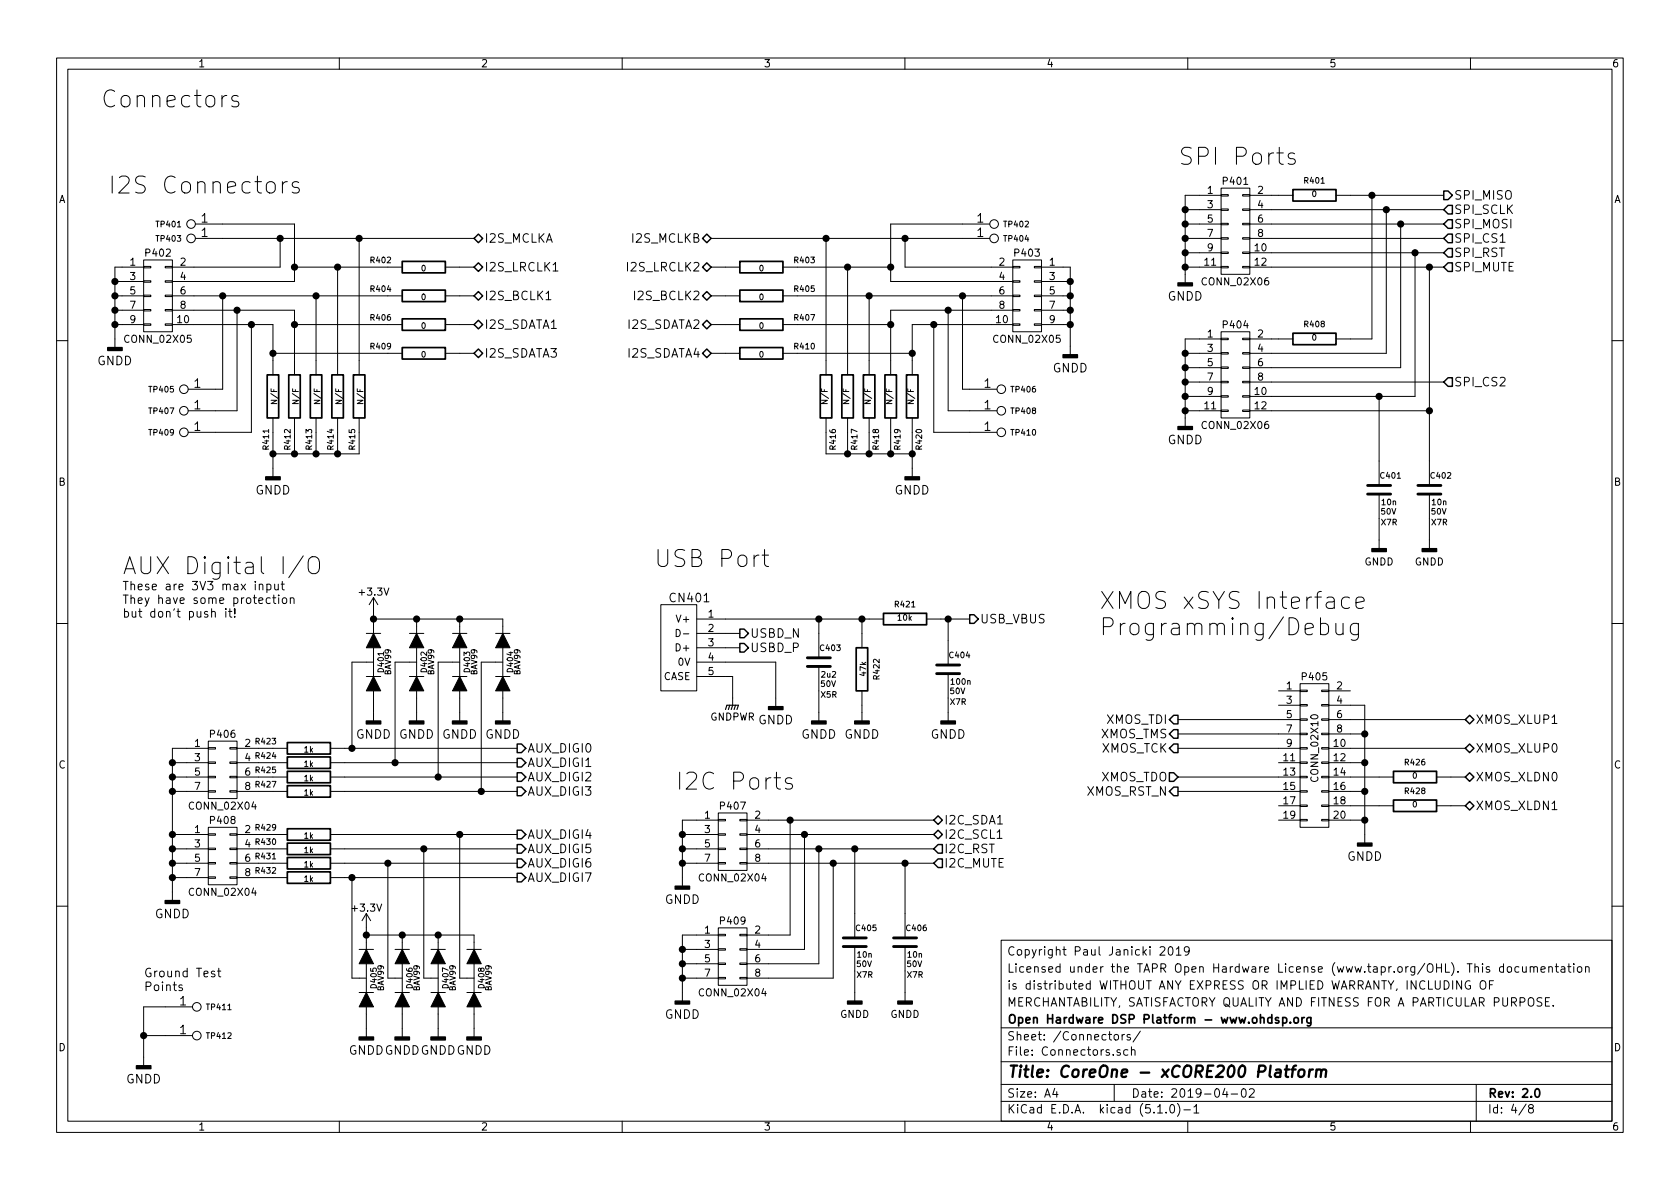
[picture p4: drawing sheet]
<svg xmlns="http://www.w3.org/2000/svg" width="297mm" height="210mm" viewBox="0 0 297 210" stroke-linecap="round" stroke-linejoin="round" font-family="sans-serif">
<g fill="none" stroke="#000" stroke-width=".18">
<path d="M10 10.3h277v189.9h-277zM12 12.2h273v186.1h-273zM42.1 17l-.3-.1h-.4l-.3 .1-.1 .3 .1 .4 1 .3 .1 .3-.1 .4-.3 .2h-.6l-.2-.2M60 10.3v1.9M110 10.3v1.9M160 10.3v1.9M210 10.3v1.9M260 10.3v1.9M34.5 39.6h17.6v10.2h-21.6M49.9 32.1v2M50.8 32.1a.77 .77 0 0 0-.9 .6M52.8 32.3a.7 .7 0 0 0-1.1 .3l.1 .4 1 .3 .1 .2-.1 .5-.3 .1h-.6l-.2-.1"/>
<path d="M175 39.6h-17.5v10.2h21.6M209.5 39.6h6.4M209.5 37.1h6.4M215.9 39.5h1.3v.2h-1.3zM215.9 37h1.3v.2h-1.3zM215.9 34.4h1.3v.3h-1.3zM215.9 33.3h5.1v15.2h-5.1zM215.9 34.5h-6.4v15.5M219.7 39.5h1.3v.2h-1.3zM219.7 37h1.3v.2h-1.3zM219.7 34.4h1.3v.3h-1.3zM221 39.6h34.3"/>
<path d="M221 34.5h7.6M221 37.1h34.3M228.9 27.2a.7 .7 0 0 0-1.1 .3l.1 .4 1 .3 .1 .3-.1 .4-.3 .2h-.6l-.2-.2M236.2 34.5h19.1M242.6 34.5v25.4h-6.4M245.1 37.1v25.4h-24.1M247.6 39.6v25.4h-26.6M20.3 52.3h5.1M20.3 57.4h5.1M20.3 49.8h5.1M20.3 54.9h5.1M25.4 57.3h1.3v.2h-1.3z"/>
<path d="M25.4 54.7h1.3v.3h-1.3zM25.4 52.2h1.3v.2h-1.3zM25.4 49.7h1.3v.2h-1.3zM25.4 47.1h1.3v.3h-1.3zM25.4 46h5.1v12.7h-5.1zM25.4 47.2h-5.1v14.3M29.2 57.3h1.3v.2h-1.3zM29.2 54.7h1.3v.3h-1.3zM29.2 52.2h1.3v.2h-1.3zM29.2 49.7h1.3v.2h-1.3zM29.2 47.1h1.3v.3h-1.3zM30.5 52.3h40.6"/>
<path d="M30.5 57.4h17.8v8.9M30.5 54.9h21.6v11.4M34.5 42.2h49.3M39.4 52.3v16.5h-6.1M41.9 54.9v17.7h-8.6M44.4 57.4v19h-11.1M49.5 42.2v5h-19M52.1 47.2h19M52.1 57.4h19M55.9 52.3v14M59.7 47.2v19.1M63.5 42.2v24.1"/>
<path d="M78.7 47.2h5.1M78.7 52.3h5.1M78.7 57.4h5.1M96.5 53h.9M97.8 47.9h.9M125.7 47.2h5.1M125.7 42.2h49.3M125.7 52.3h5.1M125.7 57.4h5.1M138.4 47.2h19.1M138.4 52.3h40.7M138.4 57.4h19.1"/>
<path d="M146 42.2v24.1M149.9 47.2v19.1M153.7 52.3v14M160 42.2v5h19.1M165.1 57.4v19h11.2M167.6 54.9v17.7h8.7M170.2 52.3v16.5h6.1M179.1 46h5v12.7h-5zM179.1 57.3h1.2v.2h-1.2zM179.1 54.7h1.2v.3h-1.2zM179.1 52.2h1.2v.2h-1.2zM179.1 49.7h1.2v.2h-1.2z"/>
<path d="M179.1 47.1h1.2v.3h-1.2zM179.1 57.4h-17.8v8.9M179.1 54.9h-21.6v11.4M182.9 57.3h1.2v.2h-1.2zM182.9 54.7h1.2v.3h-1.2zM182.9 52.2h1.2v.2h-1.2zM182.9 49.7h1.2v.2h-1.2zM182.9 47.1h1.2v.3h-1.2zM184.1 47.2h5.1v15.5M184.1 52.3h5.1M184.1 57.4h5.1M184.1 49.8h5.1"/>
<path d="M184.1 54.9h5.1M209.5 44.7h6.4M209.5 47.2h6.4M209.5 42.2h6.4M215.9 47.1h1.3v.3h-1.3zM215.9 44.6h1.3v.2h-1.3zM215.9 42h1.3v.3h-1.3zM215.9 59.8h1.3v.3h-1.3zM215.9 58.7h5.1v15.2h-5.1zM215.9 59.9h-6.4v15.5M219.7 47.1h1.3v.3h-1.3zM219.7 44.6h1.3v.2h-1.3z"/>
<path d="M219.7 42h1.3v.3h-1.3zM219.7 59.8h1.3v.3h-1.3zM221 44.7h34.3M221 47.2h34.3M221 42.2h34.3M221 59.9h7.6M250.2 44.7v25.4h-29.2M252.7 47.2v38.6M265.3 42.8h.8M10 60.2h2M48.3 73.9v10.4M48.3 62.5h22.8"/>
<path d="M52.1 73.9v6.4M55.9 73.9v6.4M59.7 73.9v6.4M63.5 73.9v6.4h-15.2M78.7 62.5h5.1M125.7 62.5h5.1M138.4 62.5h22.9M146 73.9v6.4h15.3M149.9 73.9v6.4M153.7 73.9v6.4M157.5 73.9v6.4M161.3 73.9v10.4"/>
<path d="M209.5 72.6h6.4M209.5 62.5h6.4M209.5 70.1h6.4M209.5 65h6.4M209.5 67.6h6.4M215.9 72.5h1.3v.3h-1.3zM215.9 70h1.3v.2h-1.3zM215.9 67.4h1.3v.3h-1.3zM215.9 64.9h1.3v.2h-1.3zM215.9 62.4h1.3v.2h-1.3zM219.7 72.5h1.3v.3h-1.3zM219.7 70h1.3v.2h-1.3z"/>
<path d="M219.7 67.4h1.3v.3h-1.3zM219.7 64.9h1.3v.2h-1.3zM219.7 62.4h1.3v.2h-1.3zM221 72.6h31.7M221 67.6h34.3M243.8 70.1v15.7M285 60.2h2M53.6 98.3l-2.5 3.9M54.6 98.9a1.02 1.02 0 0 1 1.2-.5 1.02 1.02 0 0 1 .7 1v1.1a1 1 0 0 1-1 1 1 1 0 0 1-1-1zM134.7 98.2h1.2M135.2 97.2v2.5l.1 .3 .6 .2M243.8 87.4v9.6"/>
<path d="M252.7 87.4v9.6M10 110.3h2M37.4 108.3l.1-.1a.36 .36 0 0 1 .6 .2v.7M37.4 107.6v1.5M39.9 108.1v1M40.4 108.1h.6M40.6 107.6v1.3l.4 .2M41.5 109v.1M41.5 107.6v1M45.8 103.4l.3-.1 .3 .1 .1 .9M45.8 103.3v1M47.2 103.4a.48 .48 0 0 1 .7 0v.8a.48 .48 0 0 1-.7 0"/>
<path d="M47.2 103.3v1.5M47.8 105.8l-.5-.1-.2 .3 .1 .6h.6M48.2 105.7h.6M48.4 105.2v1.3l.4 .2M48.6 103.3v.9l.4 .1 .2-.1M49.2 103.3v1M49.3 105.2v.2M49.3 105.7v1M49.9 102.8v1.3l.4 .2M50 105.9l.2-.2 .4 .2 .1 .5-.3 .3-.4-.1zM51.3 105.9l.1-.1a.36 .36 0 0 1 .6 .1v.8M51.3 105.7v1"/>
<path d="M64.8 112h2.5M64.8 119.6h2.5M66 109.5h22.9v2.5M66 117.1h-3.8v15.2M66 105.7v6.3M66 114.5v5.1M66 105.7l-.7 1.2M66 105.7l.8 1.2M72.4 112h2.5M72.4 119.6h2.5M73.7 117.1h-3.9v17.8M73.7 109.5v2.5"/>
<path d="M73.7 114.5v5.1M80 112h2.5M80 119.6h2.5M81.3 117.1h-3.8v20.3M81.3 109.5v2.5M81.3 114.5v5.1M87.6 112h2.6M87.6 119.6h2.6M88.9 117.1h-3.8v22.8M88.9 114.5v5.1M116.8 106.9h6.4v15.3h-6.4zM119.6 111.3a.64 .64 0 0 1 .7 .6 .64 .64 0 0 1-.7 .7z"/>
<path d="M120.8 112.1h1M123.2 117.1h14v7.9M123.2 109.5h33M123.2 112h7.6M123.2 114.5h7.6M123.2 119.6h6.3v5.1M144.8 109.5v6.8M144.8 117.9v9.6M152.4 109.5v5M163.8 109.5h7.6M167.6 109.5v8.1M167.6 119.1v8.4"/>
<path d="M233.5 110.4l.3-.2h.5l.5 .3 .1 .3v.9l-.1 .3-.5 .2h-.5l-.3-.1M236.2 110.2v1.6l.1 .3a.77 .77 0 0 0 1.2-.1M237.5 110.2v2M238.6 105.7l-.3-.1h-.5l-.3 .1-.3 .5v.8l.3 .4 .3 .2h.5l.3-.2M239.8 106.6l1.4-.3-.2-.6-.2-.1h-.6l-.3 .1-.1 .3v1.2l.1 .2 .3 .2h.6l.2-.2M240.2 110.2v2.5a.8 .8 0 0 1-1.3 .4M240.2 110.4l-.3-.2h-.6l-.3 .2-.2 .4v.9l.2 .4 .3 .1h.6l.3-.1M285 110.3h2M30.5 134.9h6.3M30.5 137.4h6.3M30.5 139.9h6.3M36.8 139.8h1.3v.3h-1.3z"/>
<path d="M36.8 137.3h1.3v.2h-1.3zM36.8 134.7h1.3v.3h-1.3zM36.8 132.2h1.3v.3h-1.3zM36.8 131.1h5.1v10.1h-5.1zM36.8 132.3h-6.3v27M40.6 139.8h1.3v.3h-1.3zM40.6 137.3h1.3v.2h-1.3zM40.6 134.7h1.3v.3h-1.3zM40.6 132.2h1.3v.3h-1.3zM41.9 132.3h8.9M41.9 134.9h8.9M41.9 137.4h8.9"/>
<path d="M41.9 139.9h8.9M58.4 132.3h33M58.4 134.9h33M58.4 137.4h33M58.4 139.9h33M66 122.2v5.3M73.7 122.2v5.3M81.3 122.2v5.3M88.9 122.2v5.3M140 137.7a.7 .7 0 0 0-1.1 .3l.1 .4 1 .3 .1 .3-.1 .4-.3 .1h-.6l-.2-.1M152.4 122.2v5.3M208.3 132.3h21.6"/>
<path d="M208.3 137.4h21.6M208.3 139.9h21.6M208.3 127.2h21.6M208.3 129.8h21.6M226.1 134.9h3.8M226.1 122.2h3.8M226.1 124.7h3.8M229.9 139.8h1.2v.3h-1.2zM229.9 137.3h1.2v.2h-1.2zM229.9 134.7h1.2v.3h-1.2zM229.9 132.2h1.2v.3h-1.2zM229.9 129.7h1.2v.2h-1.2z"/>
<path d="M229.9 127.1h1.2v.3h-1.2zM229.9 124.6h1.2v.2h-1.2zM229.9 122h1.2v.3h-1.2zM229.9 120.9h5v25.4h-5zM233.7 139.8h1.2v.3h-1.2zM233.7 137.3h1.2v.2h-1.2zM233.7 134.7h1.2v.3h-1.2zM233.7 132.2h1.2v.3h-1.2zM233.7 129.7h1.2v.2h-1.2zM233.7 127.1h1.2v.3h-1.2zM233.7 124.6h1.2v.2h-1.2zM233.7 122h1.2v.3h-1.2z"/>
<path d="M234.9 124.7h6.4v24.4M234.9 132.3h24.2M234.9 134.9h6.4M234.9 137.4h11.5M234.9 139.9h6.4M234.9 122.2h3.9M234.9 127.2h24.2M234.9 129.8h6.4M254 137.4h5.1M30.5 147.6h6.3M30.5 150.1h6.3M30.5 152.6h6.3"/>
<path d="M30.5 155.2h6.3M36.8 155.1h1.3v.2h-1.3zM36.8 152.5h1.3v.3h-1.3zM36.8 150h1.3v.2h-1.3zM36.8 147.4h1.3v.3h-1.3zM36.8 146.3h5.1v10.2h-5.1zM40.6 155.1h1.3v.2h-1.3zM40.6 152.5h1.3v.3h-1.3zM40.6 150h1.3v.2h-1.3zM40.6 147.4h1.3v.3h-1.3zM41.9 147.6h8.9M41.9 150.1h8.9"/>
<path d="M41.9 152.6h8.9M41.9 155.2h8.9M58.4 147.6h33M58.4 150.1h33M58.4 152.6h33M58.4 155.2h33M62.2 155.2v17.8h2.6M68.6 152.6v20.4h2.5M74.9 150.1v22.9h2.6M81.3 147.6v25.4h2.5M120.6 147.6h6.4M120.6 150.1h6.4"/>
<path d="M120.6 152.6h6.4M127 152.5h1.3v.3h-1.3zM127 150h1.3v.2h-1.3zM127 147.4h1.3v.3h-1.3zM127 144.9h1.3v.3h-1.3zM127 143.8h5.1v10.1h-5.1zM127 145h-6.4v11.7M130.8 152.5h1.3v.3h-1.3zM130.8 150h1.3v.2h-1.3zM130.8 147.4h1.3v.3h-1.3zM130.8 144.9h1.3v.3h-1.3zM132.1 147.6h33"/>
<path d="M132.1 150.1h33M132.1 145h33M132.1 152.6h33M139.7 145v20.3h-7.6M142.2 147.6v20.3h-10.1M144.8 150.1v20.3h-12.7M147.3 152.6v20.4h-15.2M151.1 150.1v15.8M160 152.6v13.3M176.3 148.3h.9M176.4 145.7h.8M226.1 142.5h3.8"/>
<path d="M226.1 145h3.8M229.9 144.9h1.2v.3h-1.2zM229.9 142.4h1.2v.2h-1.2zM233.7 144.9h1.2v.3h-1.2zM233.7 142.4h1.2v.2h-1.2zM234.9 142.5h11.5M234.9 145h6.4M254 142.5h5.1M10 160.2h2M32.2 174.2h-.3l-.3 .2 .1 .2 .5 .1v.4h-.6M34 178h-8.6v10.5M37.9 171.8a.37 .37 0 0 0-.5 .1v.3l.6 .2-.2 .3h-.4"/>
<path d="M38.5 171.7h.5M38.7 171.2v1.3v.2h.3M63.5 175.5h2.5M63.5 167.9h2.5M64.8 161.5v6.4M64.8 170.4v5.1M64.8 178v5.4M64.8 165.3h19v2.6M64.8 161.5l-.8 1.3M64.8 161.5l.7 1.3M69.8 175.5h2.6M69.8 167.9h2.6"/>
<path d="M71.1 165.3v2.6M71.1 170.4v5.1M71.1 178v5.4M76.2 175.5h2.5M76.2 167.9h2.5M77.5 165.3v2.6M77.5 170.4v5.1M77.5 178v5.4M82.5 175.5h2.6M82.5 167.9h2.6M83.8 170.4v5.1M83.8 178v5.4"/>
<path d="M120.6 167.9h6.4M120.6 173h6.4M120.6 170.4h6.4M127 172.8h1.3v.3h-1.3zM127 170.3h1.3v.3h-1.3zM127 167.8h1.3v.2h-1.3zM127 165.2h1.3v.3h-1.3zM127 164.1h5.1v10.1h-5.1zM127 165.3h-6.4v11.7M130.8 172.8h1.3v.3h-1.3zM130.8 170.3h1.3v.3h-1.3zM130.8 167.8h1.3v.2h-1.3z"/>
<path d="M130.8 165.2h1.3v.3h-1.3zM151.1 167.4v9.6M160 167.4v9.6M177 166.3h108v32h-108zM205.1 167.6l.2-.2h.4l.3 .4-.9 1.1h.9M206.7 167.6l.3-.2a.94 .94 0 0 1 0 1.5l-.4-.3v-.6zM208 167.8l.4-.4v1.5M208 168.9h.8M210.3 168l-.3 .3h-.3l-.3-.3v-.3l.1-.2 .5-.1 .2 .2a1.13 1.13 0 0 1-.2 1.2l-.5 .1M258.4 173.4v1.5l-.8-1.5v1.5M259.9 173.5a.7 .7 0 0 0-.9 .7 .7 .7 0 0 0 .9 .6l.1-.5h-.3M261.8 173.7l.3-.3a.53 .53 0 0 1 .6 .5v.5a.51 .51 0 0 1-.8 .4 1.05 1.05 0 0 1-.1-1.1z"/>
<path d="M263.3 174.1h.6M264.1 173.4h-.8v1.5M265.8 171l-.4-.1-.3 .3 .1 .6 .2 .1h.4M265.8 170.4v1.5M266.5 171.1l.3-.2 .4 .2v.7l-.2 .1-.5-.1zM268.6 171l-.5-.1-.3 .3 .2 .7h.6M269.2 170.9v.8a.39 .39 0 0 0 .6 .1M269.8 170.9v1M270.6 171.1v-.1a.37 .37 0 0 1 .6 .1v.8M270.6 170.9v1M271.2 171.1l.2-.2 .4 .1v.9M272.5 171.4l.7-.1-.1-.3-.4-.1-.2 .2v.8h.6"/>
<path d="M272.6 176.5l-.5-.1-.3 .3v.3l.7 .4v.4a.62 .62 0 0 1-.7 0M273.3 177.1h.5M273.8 171.1l.2-.2 .4 .1 .1 .9M273.8 170.9v1M274 176.4h-.7v1.5h.7M274.6 177.8v.1M275 170.9h.5M275.2 170.4v1.3l.3 .2M276 171h.6l.1 .9M276.7 171.3l-.5 .1-.2 .2 .2 .3h.5M277.2 170.9h.5M277.4 170.4v1.3l.3 .2"/>
<path d="M278.3 170.4v.2M278.3 170.9v1M279 171.1l.2-.2 .4 .2 .1 .5-.1 .3h-.4l-.2-.1zM280.3 171.1l.1-.1a.37 .37 0 0 1 .6 .1v.8M280.3 170.9v1M285 160.2h2M25.4 183.1h8.6M60 198.3v1.9M110 198.3v1.9M160 198.3v1.9M177 194.8h108M177 191.8h108"/>
<path d="M177 187.8h108M177 181.8h108M186.5 192.5l-.4 1h1M186.8 193v1M197 191.8v3M197.1 183.1l.2-.2 .4 .2v.7l-.2 .1-.4-.1zM198 185.7l-.3-.1-.2 .2 .1 .2 .4 .2v.3h-.5M198.4 182.9v1M198.8 182.9l-.4 .3M199.4 185.7l-.4-.1-.3 .3 .1 .6 .2 .1 .4-.1M199.8 183l-.3-.1-.2 .2v.3l.5 .1v.3h-.5M200.1 185.7l.2-.1 .3 .1 .1 .9"/>
<path d="M200.1 185.1v1.5M201.6 182.3l-1.3 2M204.7 196.8h.8M206.2 196.7v.1M207 195.4l.3-.1a.94 .94 0 0 1 0 1.5 .82 .82 0 0 1-.3-1.4zM208.2 195.1a1.71 1.71 0 0 1 0 2.3M209.3 196.3h1.2M210 198.3v1.9M211.1 195.8l.4-.5v1.5M211.1 196.8h.9M216.6 192.5l-.4 1h.9M216.9 193v1"/>
<path d="M217.7 193.5h1.1M219.6 192.7l.4-.2a.94 .94 0 0 1 0 1.5 .82 .82 0 0 1-.4-1.3zM220.9 192.7l.2-.2h.4l.2 .2 .1 .3-1 1h1M260 198.3v1.9M261 191.8v6.5M269.8 195.2l-1.2 2M270.6 196l-.3-.2v-.2l.3-.3h.2l.3 .3-.1 .2-.6 .2a.48 .48 0 0 0-.1 .7l.3 .1 .4-.1a.48 .48 0 0 0-.2-.7"/>
<circle cx="33.8" cy="39.6" r=".76"/>
<circle cx="175.8" cy="39.6" r=".76"/>
<circle cx="33.8" cy="42.2" r=".76"/>
<circle cx="175.8" cy="42.2" r=".76"/>
<circle cx="32.5" cy="68.8" r=".76"/>
<circle cx="32.5" cy="72.6" r=".76"/>
<circle cx="32.5" cy="76.4" r=".76"/>
<circle cx="177" cy="76.4" r=".76"/>
<circle cx="177" cy="72.6" r=".76"/>
<circle cx="177" cy="68.8" r=".76"/>
<circle cx="34.8" cy="178" r=".76"/>
<circle cx="34.8" cy="183.1" r=".76"/>
</g>
<g fill="none" stroke="#000" stroke-width=".3">
<path d="M228.6 33.5h7.6v2.1h-7.6zM71.1 46.2h7.6v2.1h-7.6zM71.1 51.3h7.6v2h-7.6zM71.1 56.4h7.6v2h-7.6zM130.8 46.2h7.6v2.1h-7.6zM130.8 51.3h7.6v2h-7.6zM130.8 56.4h7.6v2h-7.6zM228.6 58.9h7.6v2.1h-7.6zM47.2 66.3h2.1v7.6h-2.1zM51.1 66.3h2v7.6h-2zM54.9 66.3h2v7.6h-2zM58.7 66.3h2v7.6h-2z"/>
<path d="M62.5 66.3h2v7.6h-2zM71.1 61.5h7.6v2h-7.6zM130.8 61.5h7.6v2h-7.6zM145 66.3h2.1v7.6h-2.1zM148.8 66.3h2.1v7.6h-2.1zM152.7 66.3h2v7.6h-2zM156.5 66.3h2v7.6h-2zM160.3 66.3h2v7.6h-2zM151.4 114.5h2v7.7h-2zM156.2 108.5h7.6v2h-7.6zM50.8 131.3h7.6v2h-7.6zM50.8 133.9h7.6v2h-7.6z"/>
<path d="M50.8 136.4h7.6v2h-7.6zM50.8 138.9h7.6v2.1h-7.6zM246.4 136.4h7.6v2h-7.6zM50.8 146.6h7.6v2h-7.6zM50.8 149.1h7.6v2h-7.6zM50.8 151.6h7.6v2.1h-7.6zM50.8 154.2h7.6v2h-7.6zM246.4 141.5h7.6v2h-7.6zM226.8 179.9v1.5M230.2 179.9v1M230.6 179.9l-.4 .3M231.8 179.9v1.2l-.3 .3h-.4"/>
<path d="M226.1 180l-.4-.1-.2 .2 .1 .3 .5 .1v.3h-.6M226.8 180l.4-.1 .3 .3-.1 .6-.2 .1-.4-.1M228.1 180.8v.1M228.9 180.1l.2-.2 .4 .2 .1 .5-.2 .2-.3 .1-.2-.1zM231.8 180l-.5-.1-.2 .3v.6l.2 .1 .5-.1M271.5 192.7l.2-.2a.81 .81 0 0 1 .6 .6 .81 .81 0 0 1-.3 .8l-.1 .1a.79 .79 0 0 1-.4-1.3z"/>
</g>
<path d="M227.2 189.1h.7M227.5 188.4l-.2 1.8 .1 .1 .4 .1M228.3 189.1h.8M229.2 188.4l-.4 .1-.1 .2-.3 1.7M229.7 189.3a.53 .53 0 0 1 .6-.2 .53 .53 0 0 1 .4 .4l-.1 .6a.54 .54 0 0 1-.5 .4 .54 .54 0 0 1-.6-.4zM231.6 189.1l-.2 1.3M232.1 189.1a.54 .54 0 0 0-.6 .4M232.8 189.3a.5 .5 0 0 1 .8 .1l-.1 1M232.8 189.1l-.2 1.3M233.6 189.4a.47 .47 0 0 1 .5-.3 .47 .47 0 0 1 .4 .3l-.1 1" fill="none" stroke="#000" stroke-width=".41"/>
<g fill="none" stroke="#000" stroke-width=".25">
<path d="M255.3 33.8h.7l.8 .7-.8 .8h-.7zM256 36.3h.8v1.5h-.8l-.7-.7zM256 38.9h.8v1.5h-.8l-.7-.8zM83.8 57.4l.8-.8 .7 .8-.7 .8zM83.8 42.2l.8-.8 .7 .8-.7 .7zM84.6 46.5l.7 .7-.7 .8-.8-.8zM84.6 51.6l.7 .7-.7 .8-.8-.8zM124.2 47.2l.8-.7 .7 .7-.7 .8zM124.2 52.3l.8-.7 .7 .7-.7 .8zM124.2 57.4l.8-.8 .7 .8-.7 .8zM124.2 42.2l.8-.8 .7 .8-.7 .7zM256 41.4h.8v1.5h-.8l-.7-.7z"/>
<path d="M256 46.5h.8v1.5h-.8l-.7-.8zM256 43.9h.8v1.6h-.8l-.7-.8zM83.8 62.5l.8-.8 .7 .8-.7 .7zM124.2 62.5l.8-.8 .7 .8-.7 .7zM256 66.8h.8v1.5h-.8l-.7-.7zM130.8 111.2h.8l.7 .8-.7 .8h-.8zM130.8 113.8h.8l.7 .7-.7 .8h-.8zM171.4 108.7h.8l.8 .8-.8 .7h-.8zM91.4 139.2h.8l.8 .7-.8 .8h-.8zM91.4 136.6h.8l.8 .8-.8 .8h-.8zM91.4 134.1h.8l.8 .8-.8 .7h-.8zM91.4 131.6h.8l.8 .7-.8 .8h-.8z"/>
<path d="M206.8 136.6h.7l.8 .8-.8 .8h-.7zM207.5 131.6h.8v1.5h-.8l-.7-.8zM207.5 129h.8v1.6h-.8l-.7-.8zM207.5 126.5h.8v1.5h-.8l-.7-.8zM207.5 139.2h.8v1.5h-.8l-.7-.8zM259.1 127.2l.7-.7 .8 .7-.8 .8zM259.8 131.6l.8 .7-.8 .8-.7-.8zM259.8 136.6l.8 .8-.8 .8-.7-.8zM91.4 149.3h.8l.8 .8-.8 .8h-.8zM91.4 146.8h.8l.8 .8-.8 .7h-.8zM91.4 154.4h.8l.8 .8-.8 .8h-.8zM91.4 151.9h.8l.8 .7-.8 .8h-.8z"/>
<path d="M165.1 145l.8-.7 .7 .7-.7 .8zM165.1 147.6l.8-.8 .7 .8-.7 .7zM165.9 149.3h.7v1.6h-.7l-.8-.8zM165.9 151.9h.7v1.5h-.7l-.8-.8zM259.1 142.5l.7-.8 .8 .8-.8 .8z"/>
</g>
<g fill="#000" stroke="#000" stroke-width=".25">
<path d="M208.3 50h2.5v.5h-2.5zM19 61.5h2.6v.5h-2.6zM188 62.7h2.5v.5h-2.5zM208.3 75.4h2.5v.5h-2.5zM47 84.3h2.5v.5h-2.5zM160 84.3h2.6v.5h-2.6zM242.6 97h2.5v.5h-2.5zM251.5 97h2.5v.5h-2.5zM64.8 127.5h2.5v.5h-2.5zM72.4 127.5h2.5v.5h-2.5zM80 127.5h2.5v.5h-2.5zM87.6 127.5h2.6v.5h-2.6z"/>
<path d="M135.9 125h2.5v.5h-2.5zM143.5 127.5h2.5v.5h-2.5zM151.1 127.5h2.6v.5h-2.6zM166.4 127.5h2.5v.5h-2.5zM29.2 159.3h2.5v.5h-2.5zM119.4 156.7h2.5v.5h-2.5zM240 149.1h2.6v.5h-2.6zM119.4 177h2.5v.5h-2.5zM149.9 177h2.5v.5h-2.5zM158.7 177h2.6v.5h-2.6zM24.1 188.5h2.6v.5h-2.6zM63.5 183.4h2.5v.5h-2.5z"/>
<path d="M69.8 183.4h2.6v.5h-2.6zM76.2 183.4h2.5v.5h-2.5zM82.5 183.4h2.6v.5h-2.6z"/>
<circle cx="209.6" cy="39.6" r=".51"/>
<circle cx="209.6" cy="37.1" r=".51"/>
<circle cx="242.6" cy="34.5" r=".51"/>
<circle cx="245.1" cy="37.1" r=".51"/>
<circle cx="247.7" cy="39.6" r=".51"/>
<circle cx="20.3" cy="49.8" r=".51"/>
<circle cx="20.3" cy="54.9" r=".51"/>
<circle cx="20.3" cy="52.3" r=".51"/>
<circle cx="20.3" cy="57.4" r=".51"/>
<circle cx="39.4" cy="52.3" r=".51"/>
<circle cx="41.9" cy="54.9" r=".51"/>
<circle cx="44.5" cy="57.4" r=".51"/>
<circle cx="49.5" cy="42.2" r=".51"/>
<circle cx="52.1" cy="47.2" r=".51"/>
<circle cx="52.1" cy="57.4" r=".51"/>
<circle cx="55.9" cy="52.3" r=".51"/>
<circle cx="59.7" cy="47.2" r=".51"/>
<circle cx="63.5" cy="42.2" r=".51"/>
<circle cx="146.1" cy="42.2" r=".51"/>
<circle cx="149.9" cy="47.2" r=".51"/>
<circle cx="153.7" cy="52.3" r=".51"/>
<circle cx="157.5" cy="47.2" r=".51"/>
<circle cx="157.5" cy="57.4" r=".51"/>
<circle cx="160" cy="42.2" r=".51"/>
<circle cx="165.1" cy="57.4" r=".51"/>
<circle cx="167.6" cy="54.9" r=".51"/>
<circle cx="170.2" cy="52.3" r=".51"/>
<circle cx="189.2" cy="57.4" r=".51"/>
<circle cx="189.2" cy="52.3" r=".51"/>
<circle cx="189.2" cy="54.9" r=".51"/>
<circle cx="189.2" cy="49.8" r=".51"/>
<circle cx="209.6" cy="47.2" r=".51"/>
<circle cx="209.6" cy="44.7" r=".51"/>
<circle cx="209.6" cy="42.2" r=".51"/>
<circle cx="250.2" cy="44.7" r=".51"/>
<circle cx="252.7" cy="47.2" r=".51"/>
<circle cx="48.3" cy="62.5" r=".51"/>
<circle cx="161.3" cy="62.5" r=".51"/>
<circle cx="209.6" cy="67.6" r=".51"/>
<circle cx="209.6" cy="72.6" r=".51"/>
<circle cx="209.6" cy="65" r=".51"/>
<circle cx="209.6" cy="62.5" r=".51"/>
<circle cx="209.6" cy="70.1" r=".51"/>
<circle cx="243.8" cy="70.1" r=".51"/>
<circle cx="252.7" cy="72.6" r=".51"/>
<circle cx="48.3" cy="80.3" r=".51"/>
<circle cx="52.1" cy="80.3" r=".51"/>
<circle cx="55.9" cy="80.3" r=".51"/>
<circle cx="59.7" cy="80.3" r=".51"/>
<circle cx="149.9" cy="80.3" r=".51"/>
<circle cx="153.7" cy="80.3" r=".51"/>
<circle cx="157.5" cy="80.3" r=".51"/>
<circle cx="161.3" cy="80.3" r=".51"/>
<circle cx="66" cy="109.5" r=".51"/>
<circle cx="73.7" cy="109.5" r=".51"/>
<circle cx="81.3" cy="109.5" r=".51"/>
<circle cx="144.8" cy="109.5" r=".51"/>
<circle cx="152.4" cy="109.5" r=".51"/>
<circle cx="167.6" cy="109.5" r=".51"/>
<circle cx="30.5" cy="134.9" r=".51"/>
<circle cx="30.5" cy="137.4" r=".51"/>
<circle cx="30.5" cy="139.9" r=".51"/>
<circle cx="62.2" cy="132.3" r=".51"/>
<circle cx="69.9" cy="134.9" r=".51"/>
<circle cx="77.5" cy="137.4" r=".51"/>
<circle cx="85.1" cy="139.9" r=".51"/>
<circle cx="241.3" cy="134.9" r=".51"/>
<circle cx="241.3" cy="129.8" r=".51"/>
<circle cx="241.3" cy="139.9" r=".51"/>
<circle cx="30.5" cy="155.2" r=".51"/>
<circle cx="30.5" cy="147.6" r=".51"/>
<circle cx="30.5" cy="150.1" r=".51"/>
<circle cx="30.5" cy="152.6" r=".51"/>
<circle cx="62.2" cy="155.2" r=".51"/>
<circle cx="68.6" cy="152.6" r=".51"/>
<circle cx="74.9" cy="150.1" r=".51"/>
<circle cx="81.3" cy="147.6" r=".51"/>
<circle cx="120.7" cy="147.6" r=".51"/>
<circle cx="120.7" cy="152.6" r=".51"/>
<circle cx="120.7" cy="150.1" r=".51"/>
<circle cx="139.7" cy="145" r=".51"/>
<circle cx="142.2" cy="147.6" r=".51"/>
<circle cx="144.8" cy="150.1" r=".51"/>
<circle cx="147.3" cy="152.6" r=".51"/>
<circle cx="151.1" cy="150.1" r=".51"/>
<circle cx="160" cy="152.6" r=".51"/>
<circle cx="241.3" cy="145" r=".51"/>
<circle cx="64.8" cy="165.3" r=".51"/>
<circle cx="71.1" cy="165.3" r=".51"/>
<circle cx="77.5" cy="165.3" r=".51"/>
<circle cx="120.7" cy="170.4" r=".51"/>
<circle cx="120.7" cy="167.9" r=".51"/>
<circle cx="120.7" cy="173" r=".51"/>
<circle cx="25.4" cy="183.1" r=".51"/>
</g>
<path d="M241.8 87.4h4.1M241.8 85.8h4.1M250.7 87.4h4.1M250.7 85.8h4.1M142.7 117.9h4.1M142.7 116.3h4.1M165.6 119.1h4.1M165.6 117.6h4.1M149.1 167.4h4.1M149.1 165.9h4.1M158 167.4h4.1M158 165.9h4.1" fill="none" stroke="#000" stroke-width=".51"/>
<path d="M128.3 125.5l.2-.8h2.1l-.3 .8M129 124.7l-.2 .8M129.5 124.7l-.2 .8M130 124.7l-.2 .8" fill="none" stroke="#000" stroke-width=".2"/>
<g fill="#000" stroke="#000" stroke-width=".18">
<path d="M66 112l1.3 2.5h-2.5zM73.7 112l1.2 2.5h-2.5zM81.3 112l1.2 2.5h-2.5zM88.9 112l1.3 2.5h-2.6zM66 119.6l1.3 2.6h-2.5zM73.7 119.6l1.2 2.6h-2.5zM81.3 119.6l1.2 2.6h-2.5zM88.9 119.6l1.3 2.6h-2.6zM64.8 175.5l1.2 2.5h-2.5zM64.8 167.9l1.2 2.5h-2.5zM71.1 175.5l1.3 2.5h-2.6zM71.1 167.9l1.3 2.5h-2.6z"/>
<path d="M77.5 175.5l1.2 2.5h-2.5zM77.5 167.9l1.2 2.5h-2.5zM83.8 175.5l1.3 2.5h-2.6zM83.8 167.9l1.3 2.5h-2.6z"/>
</g>
<g font-size="4.2">
<text x="17.8" y="19">Connectors</text>
<text x="208.3" y="29.2">SPI Ports</text>
<text x="19" y="34.3">I2S Connectors</text>
<text x="21.6" y="101.6">AUX Digital I/O</text>
<text x="115.6" y="100.3">USB Port</text>
<text x="194.3" y="107.7">XMOS xSYS Interface</text>
<text x="194.3" y="112.4">Programming/Debug</text>
<text x="119.4" y="139.7">I2C Ports</text>
</g>
<text font-size="2.8" x="178" y="190.5">Title: CoreOne - xCORE200 Platform</text>
<g font-size="2.1">
<text x="257" y="35.3">SPI_MISO</text>
<text x="35.6" y="39.4">1</text>
<text x="35.6" y="41.9">1</text>
<text x="172.8" y="39.4">1</text>
<text x="172.8" y="41.9">1</text>
<text x="257" y="37.8">SPI_SCLK</text>
<text x="257" y="40.4">SPI_MOSI</text>
<text x="85.6" y="42.9">I2S_MCLKA</text>
<text x="111.9" y="42.9">I2S_MCLKB</text>
<text x="257" y="42.9">SPI_CS1</text>
<text x="257" y="45.5">SPI_RST</text>
<text x="85.6" y="48">I2S_LRCLK1</text>
<text x="85.6" y="53.1">I2S_BCLK1</text>
<text x="111.2" y="48">I2S_LRCLK2</text>
<text x="112.5" y="53.1">I2S_BCLK2</text>
<text x="206.4" y="53.2">GNDD</text>
<text x="257" y="48">SPI_MUTE</text>
<text x="85.6" y="58.2">I2S_SDATA1</text>
<text x="111.1" y="58.2">I2S_SDATA2</text>
<text x="17.2" y="64.6">GNDD</text>
<text x="85.6" y="63.2">I2S_SDATA3</text>
<text x="111.1" y="63.2">I2S_SDATA4</text>
<text x="186.1" y="65.9">GNDD</text>
<text x="34.3" y="68.6">1</text>
<text x="174" y="68.6">1</text>
<text x="257" y="68.3">SPI_CS2</text>
<text x="34.3" y="72.4">1</text>
<text x="34.3" y="76.2">1</text>
<text x="174" y="72.4">1</text>
<text x="174" y="76.2">1</text>
<text x="206.4" y="78.6">GNDD</text>
<text x="45.1" y="87.4">GNDD</text>
<text x="158.1" y="87.4">GNDD</text>
<text x="21.6" y="104.4">These are 3V3 max input</text>
<text x="21.6" y="106.8">They have some protection</text>
<text x="118.6" y="106.5">CN401</text>
<text x="21.6" y="109.2">but don't push it!</text>
<text x="132.6" y="112.8">USBD_N</text>
<text x="173.2" y="110.2">USB_VBUS</text>
<text x="132.6" y="115.3">USBD_P</text>
<text x="62.9" y="130.6">GNDD</text>
<text x="70.5" y="130.6">GNDD</text>
<text x="78.2" y="130.6">GNDD</text>
<text x="85.8" y="130.6">GNDD</text>
<text x="134" y="128.1">GNDD</text>
<text x="141.7" y="130.6">GNDD GNDD</text>
<text x="164.5" y="130.6">GNDD</text>
<text x="194.6" y="130.6">XMOS_TMS</text>
<text x="195.7" y="128">XMOS_TDI</text>
<text x="260.9" y="128">XMOS_XLUP1</text>
<text x="93.2" y="135.6">AUX_DIGI1</text>
<text x="93.2" y="133.1">AUX_DIGI0</text>
<text x="194.7" y="133.1">XMOS_TCK</text>
<text x="260.9" y="133.1">XMOS_XLUP0</text>
<text x="93.2" y="140.7">AUX_DIGI3</text>
<text x="93.2" y="138.2">AUX_DIGI2</text>
<text x="192.1" y="140.7">XMOS_RST_N</text>
<text x="194.6" y="138.2">XMOS_TDO</text>
<text x="260.9" y="143.3">XMOS_XLDN1</text>
<text x="260.9" y="138.2">XMOS_XLDN0</text>
<text x="93.2" y="148.3">AUX_DIGI4</text>
<text x="166.9" y="145.8">I2C_SDA1</text>
<text x="166.9" y="148.3">I2C_SCL1</text>
<text x="93.2" y="150.9">AUX_DIGI5</text>
<text x="93.2" y="156">AUX_DIGI7</text>
<text x="93.2" y="153.4">AUX_DIGI6</text>
<text x="166.9" y="150.9">I2C_RST</text>
<text x="166.9" y="153.4">I2C_MUTE</text>
<text x="238.2" y="152.2">GNDD</text>
<text x="117.5" y="159.8">GNDD</text>
<text x="27.4" y="162.4">GNDD</text>
<text x="25.4" y="172.8">Ground Test</text>
<text x="178" y="172">Licensed under the TAPR Open Hardware License (www.tapr.org/OHL). This documentation</text>
<text x="178" y="169">Copyright Paul Janicki 2019</text>
<text x="25.4" y="175.3">Points</text>
<text x="31.8" y="177.8">1</text>
<text x="178" y="178">MERCHANTABILITY, SATISFACTORY QUALITY AND FITNESS FOR A PARTICULAR PURPOSE.</text>
<text x="178" y="175">is distributed WITHOUT ANY EXPRESS OR IMPLIED WARRANTY, INCLUDING OF</text>
<text x="31.8" y="182.9">1</text>
<text x="117.5" y="180.2">GNDD</text>
<text x="178" y="184">Sheet: /Connectors/</text>
<text x="178" y="181">Open Hardware DSP Platform - www.ohdsp.org</text>
<text x="22.3" y="191.6">GNDD</text>
<text x="61.6" y="186.5">GNDDGNDDGNDDGNDD</text>
<text x="178" y="186.7">File: Connectors.sch</text>
<text x="178" y="196.9">KiCad E.D.A. kicad (5.1.0)-1</text>
<text x="178" y="194.1">Size: A4</text>
<text x="200" y="194.1">Date: 2019-04-02</text>
<text x="263" y="194.1">Rev: 2.0</text>
<text x="263" y="196.9">Id: 4/8</text>
</g>
<g font-size="1.8">
<text x="35" y="11.9">1</text>
<text x="85" y="11.9">2</text>
<text x="135" y="11.9">3</text>
<text x="185" y="11.9">4</text>
<text x="235" y="11.9">5</text>
<text x="285" y="11.9">6</text>
<text x="10.4" y="35.9">A</text>
<text x="213.5" y="34.3">1</text>
<text x="216.4" y="32.7">P401</text>
<text x="222.4" y="34.3">2</text>
<text x="285.4" y="35.9">A</text>
<text x="213.5" y="36.8">3</text>
<text x="213.5" y="39.4">5</text>
<text x="213.5" y="41.9">7</text>
<text x="222.4" y="36.8">4</text>
<text x="222.4" y="39.4">6</text>
<text x="222.4" y="41.9">8</text>
<text x="23" y="47">1</text>
<text x="25.9" y="45.4">P402</text>
<text x="31.9" y="47">2</text>
<text x="176.7" y="47">2</text>
<text x="179.5" y="45.4">P403</text>
<text x="185.6" y="47">1</text>
<text x="213" y="47">11</text>
<text x="213.5" y="44.4">9</text>
<text x="221.9" y="44.4">10</text>
<text x="221.9" y="47">12</text>
<text x="23" y="49.5">3</text>
<text x="23" y="52.1">5</text>
<text x="31.9" y="49.5">4</text>
<text x="31.9" y="52.1">6</text>
<text x="176.7" y="49.5">4</text>
<text x="176.7" y="52.1">6</text>
<text x="185.6" y="49.5">3</text>
<text x="185.6" y="52.1">5</text>
<text x="212.8" y="50.5">CONN_02X06</text>
<text x="23" y="54.6">7</text>
<text x="23" y="57.1">9</text>
<text x="31.4" y="57.1">10</text>
<text x="31.9" y="54.6">8</text>
<text x="176.2" y="57.1">10</text>
<text x="176.7" y="54.6">8</text>
<text x="185.6" y="54.6">7</text>
<text x="185.6" y="57.1">9</text>
<text x="213.5" y="59.7">1</text>
<text x="216.4" y="58.1">P404</text>
<text x="222.4" y="59.7">2</text>
<text x="22.3" y="60.6">CONN_02X05</text>
<text x="175.9" y="60.6">CONN_02X05</text>
<text x="213.5" y="62.2">3</text>
<text x="213.5" y="64.8">5</text>
<text x="222.4" y="62.2">4</text>
<text x="222.4" y="64.8">6</text>
<text x="213.5" y="67.3">7</text>
<text x="213.5" y="69.8">9</text>
<text x="221.9" y="69.8">10</text>
<text x="222.4" y="67.3">8</text>
<text x="212.8" y="75.9">CONN_02X06</text>
<text x="213" y="72.4">11</text>
<text x="221.9" y="72.4">12</text>
<text x="10.4" y="85.9">B</text>
<text x="285.4" y="85.9">B</text>
<text x="241.2" y="100">GNDD</text>
<text x="250.1" y="100">GNDD</text>
<text x="63.7" y="105.3">+3.3V</text>
<text x="120" y="110.1">V+</text>
<text x="125.2" y="109.2">1</text>
<text x="125.2" y="111.8">2</text>
<text x="119.9" y="115.2">D+</text>
<text x="120" y="117.7">0V</text>
<text x="125.2" y="114.3">3</text>
<text x="125.2" y="116.8">4</text>
<text x="125.2" y="119.4">5</text>
<text x="117.3" y="120.3">CASE</text>
<text x="227.5" y="121.9">1</text>
<text x="227.5" y="124.5">3</text>
<text x="230.4" y="120.3">P405</text>
<text x="236.4" y="121.9">2</text>
<text x="236.4" y="124.5">4</text>
<text x="37.3" y="130.5">P406</text>
<text x="125.5" y="127.4">GNDPWR</text>
<text x="227.5" y="127">5</text>
<text x="227.5" y="129.5">7</text>
<text x="236.4" y="127">6</text>
<text x="236.4" y="129.5">8</text>
<text x="10.4" y="135.9">C</text>
<text x="34.4" y="132.1">1</text>
<text x="34.4" y="134.6">3</text>
<text x="34.4" y="137.2">5</text>
<text x="43.3" y="132.1">2</text>
<text x="43.3" y="134.6">4</text>
<text x="43.3" y="137.2">6</text>
<text x="227" y="134.6">11</text>
<text x="227" y="137.2">13</text>
<text x="227.5" y="132.1">9</text>
<text x="233.1" y="137.9" transform="rotate(-90 233.1 137.9)">CONN_02X10</text>
<text x="235.9" y="132.1">10</text>
<text x="235.9" y="134.6">12</text>
<text x="235.9" y="137.2">14</text>
<text x="285.4" y="135.9">C</text>
<text x="33.7" y="143.2">CONN_02X04</text>
<text x="34.4" y="139.7">7</text>
<text x="43.3" y="139.7">8</text>
<text x="127.5" y="143.2">P407</text>
<text x="227" y="139.7">15</text>
<text x="227" y="142.2">17</text>
<text x="235.9" y="139.7">16</text>
<text x="235.9" y="142.2">18</text>
<text x="34.4" y="147.3">1</text>
<text x="34.4" y="149.9">3</text>
<text x="37.3" y="145.7">P408</text>
<text x="43.3" y="147.3">2</text>
<text x="43.3" y="149.9">4</text>
<text x="124.6" y="144.8">1</text>
<text x="124.6" y="147.3">3</text>
<text x="124.6" y="149.9">5</text>
<text x="133.5" y="144.8">2</text>
<text x="133.5" y="147.3">4</text>
<text x="133.5" y="149.9">6</text>
<text x="227" y="144.8">19</text>
<text x="235.9" y="144.8">20</text>
<text x="34.4" y="152.4">5</text>
<text x="34.4" y="154.9">7</text>
<text x="43.3" y="152.4">6</text>
<text x="43.3" y="154.9">8</text>
<text x="123.9" y="155.9">CONN_02X04</text>
<text x="124.6" y="152.4">7</text>
<text x="133.5" y="152.4">8</text>
<text x="33.7" y="158.4">CONN_02X04</text>
<text x="62.4" y="161.2">+3.3V</text>
<text x="124.6" y="165.1">1</text>
<text x="124.6" y="167.6">3</text>
<text x="127.5" y="163.5">P409</text>
<text x="133.5" y="165.1">2</text>
<text x="133.5" y="167.6">4</text>
<text x="124.6" y="170.2">5</text>
<text x="124.6" y="172.7">7</text>
<text x="133.5" y="170.2">6</text>
<text x="133.5" y="172.7">8</text>
<text x="123.9" y="176.2">CONN_02X04</text>
<text x="10.4" y="185.9">D</text>
<text x="148.5" y="180">GNDD</text>
<text x="157.4" y="180">GNDD</text>
<text x="285.4" y="185.9">D</text>
<text x="35" y="199.9">1</text>
<text x="85" y="199.9">2</text>
<text x="135" y="199.9">3</text>
<text x="185" y="199.9">4</text>
<text x="235" y="199.9">5</text>
<text x="285" y="199.9">6</text>
</g>
<g font-size="1.4">
<text x="230.7" y="32.5">R401</text>
<text x="232" y="34.8">0</text>
<text x="27.7" y="40.2">TP401</text>
<text x="177.6" y="40.2">TP402</text>
<text x="27.7" y="42.7">TP403</text>
<text x="65.6" y="46.5">R402</text>
<text x="74.5" y="48">0</text>
<text x="134.3" y="48">0</text>
<text x="140.6" y="46.5">R403</text>
<text x="177.6" y="42.7">TP404</text>
<text x="65.6" y="51.6">R404</text>
<text x="74.5" y="53.1">0</text>
<text x="134.3" y="53.1">0</text>
<text x="140.6" y="51.6">R405</text>
<text x="65.6" y="56.7">R406</text>
<text x="74.5" y="58.1">0</text>
<text x="134.3" y="58.1">0</text>
<text x="140.6" y="56.7">R407</text>
<text x="230.7" y="57.9">R408</text>
<text x="65.6" y="61.8">R409</text>
<text x="74.5" y="63.2">0</text>
<text x="134.3" y="63.2">0</text>
<text x="140.6" y="61.8">R410</text>
<text x="232" y="60.2">0</text>
<text x="26.5" y="69.4">TP405</text>
<text x="49" y="71.3" transform="rotate(-90 49 71.3)">N/F</text>
<text x="52.8" y="71.3" transform="rotate(-90 52.8 71.3)">N/F</text>
<text x="56.6" y="71.3" transform="rotate(-90 56.6 71.3)">N/F</text>
<text x="60.4" y="71.3" transform="rotate(-90 60.4 71.3)">N/F</text>
<text x="64.2" y="71.3" transform="rotate(-90 64.2 71.3)">N/F</text>
<text x="146.3" y="71.3" transform="rotate(-90 146.3 71.3)">N/F</text>
<text x="150.1" y="71.3" transform="rotate(-90 150.1 71.3)">N/F</text>
<text x="153.9" y="71.3" transform="rotate(-90 153.9 71.3)">N/F</text>
<text x="157.8" y="71.3" transform="rotate(-90 157.8 71.3)">N/F</text>
<text x="161.6" y="71.3" transform="rotate(-90 161.6 71.3)">N/F</text>
<text x="178.9" y="69.4">TP406</text>
<text x="26.5" y="73.2">TP407</text>
<text x="26.5" y="77">TP409</text>
<text x="178.9" y="73.2">TP408</text>
<text x="178.9" y="77">TP410</text>
<text x="47.5" y="79.4" transform="rotate(-90 47.5 79.4)">R411</text>
<text x="51.4" y="79.4" transform="rotate(-90 51.4 79.4)">R412</text>
<text x="55.2" y="79.4" transform="rotate(-90 55.2 79.4)">R413</text>
<text x="59" y="79.4" transform="rotate(-90 59 79.4)">R414</text>
<text x="62.8" y="79.4" transform="rotate(-90 62.8 79.4)">R415</text>
<text x="147.8" y="79.4" transform="rotate(-90 147.8 79.4)">R416</text>
<text x="151.6" y="79.4" transform="rotate(-90 151.6 79.4)">R417</text>
<text x="155.4" y="79.4" transform="rotate(-90 155.4 79.4)">R418</text>
<text x="159.2" y="79.4" transform="rotate(-90 159.2 79.4)">R419</text>
<text x="163" y="79.4" transform="rotate(-90 163 79.4)">R420</text>
<text x="244.2" y="84.6">C401</text>
<text x="244.4" y="89.3">10n</text>
<text x="253.1" y="84.6">C402</text>
<text x="253.3" y="89.3">10n</text>
<text x="244.2" y="91">50V</text>
<text x="244.2" y="92.9">X7R</text>
<text x="253.1" y="91">50V</text>
<text x="253.1" y="92.9">X7R</text>
<text x="158.3" y="107.4">R421</text>
<text x="158.8" y="109.7">10k</text>
<text x="67.9" y="118.8" transform="rotate(-90 67.9 118.8)">D401</text>
<text x="69.1" y="119.3" transform="rotate(-90 69.1 119.3)">BAV99</text>
<text x="75.5" y="118.8" transform="rotate(-90 75.5 118.8)">D402</text>
<text x="76.8" y="119.3" transform="rotate(-90 76.8 119.3)">BAV99</text>
<text x="83.1" y="118.8" transform="rotate(-90 83.1 118.8)">D403</text>
<text x="84.4" y="119.3" transform="rotate(-90 84.4 119.3)">BAV99</text>
<text x="90.7" y="118.8" transform="rotate(-90 90.7 118.8)">D404</text>
<text x="92" y="119.3" transform="rotate(-90 92 119.3)">BAV99</text>
<text x="145.1" y="115.1">C403</text>
<text x="145.3" y="119.8">2u2</text>
<text x="153.1" y="119.5" transform="rotate(-90 153.1 119.5)">47k</text>
<text x="168" y="116.4">C404</text>
<text x="145.2" y="121.5">50V</text>
<text x="145.2" y="123.4">X5R</text>
<text x="155.5" y="120" transform="rotate(-90 155.5 120)">R422</text>
<text x="168" y="122.7">50V</text>
<text x="168" y="124.6">X7R</text>
<text x="168.3" y="121.1">100n</text>
<text x="45.3" y="131.6">R423</text>
<text x="45.3" y="134.2">R424</text>
<text x="45.3" y="136.7">R425</text>
<text x="53.8" y="133.1">1k</text>
<text x="53.8" y="135.6">1k</text>
<text x="248.5" y="135.3">R426</text>
<text x="249.8" y="137.7">0</text>
<text x="45.3" y="139.2">R427</text>
<text x="53.8" y="138.1">1k</text>
<text x="53.8" y="140.7">1k</text>
<text x="248.5" y="140.4">R428</text>
<text x="249.8" y="142.8">0</text>
<text x="45.3" y="146.9">R429</text>
<text x="45.3" y="149.4">R430</text>
<text x="53.8" y="148.3">1k</text>
<text x="45.3" y="151.9">R431</text>
<text x="45.3" y="154.5">R432</text>
<text x="53.8" y="150.8">1k</text>
<text x="53.8" y="153.4">1k</text>
<text x="53.8" y="155.9">1k</text>
<text x="151.5" y="164.6">C405</text>
<text x="160.4" y="164.6">C406</text>
<text x="151.5" y="171">50V</text>
<text x="151.5" y="172.9">X7R</text>
<text x="151.7" y="169.3">10n</text>
<text x="160.4" y="171">50V</text>
<text x="160.4" y="172.9">X7R</text>
<text x="160.6" y="169.3">10n</text>
<text x="36.7" y="178.6">TP411</text>
<text x="66.6" y="174.6" transform="rotate(-90 66.6 174.6)">D405</text>
<text x="67.9" y="175.2" transform="rotate(-90 67.9 175.2)">BAV99</text>
<text x="72.9" y="174.6" transform="rotate(-90 72.9 174.6)">D406</text>
<text x="74.2" y="175.2" transform="rotate(-90 74.2 175.2)">BAV99</text>
<text x="79.3" y="174.6" transform="rotate(-90 79.3 174.6)">D407</text>
<text x="80.6" y="175.2" transform="rotate(-90 80.6 175.2)">BAV99</text>
<text x="85.6" y="174.6" transform="rotate(-90 85.6 174.6)">D408</text>
<text x="86.9" y="175.2" transform="rotate(-90 86.9 175.2)">BAV99</text>
<text x="36.7" y="183.7">TP412</text>
</g>
</svg>
